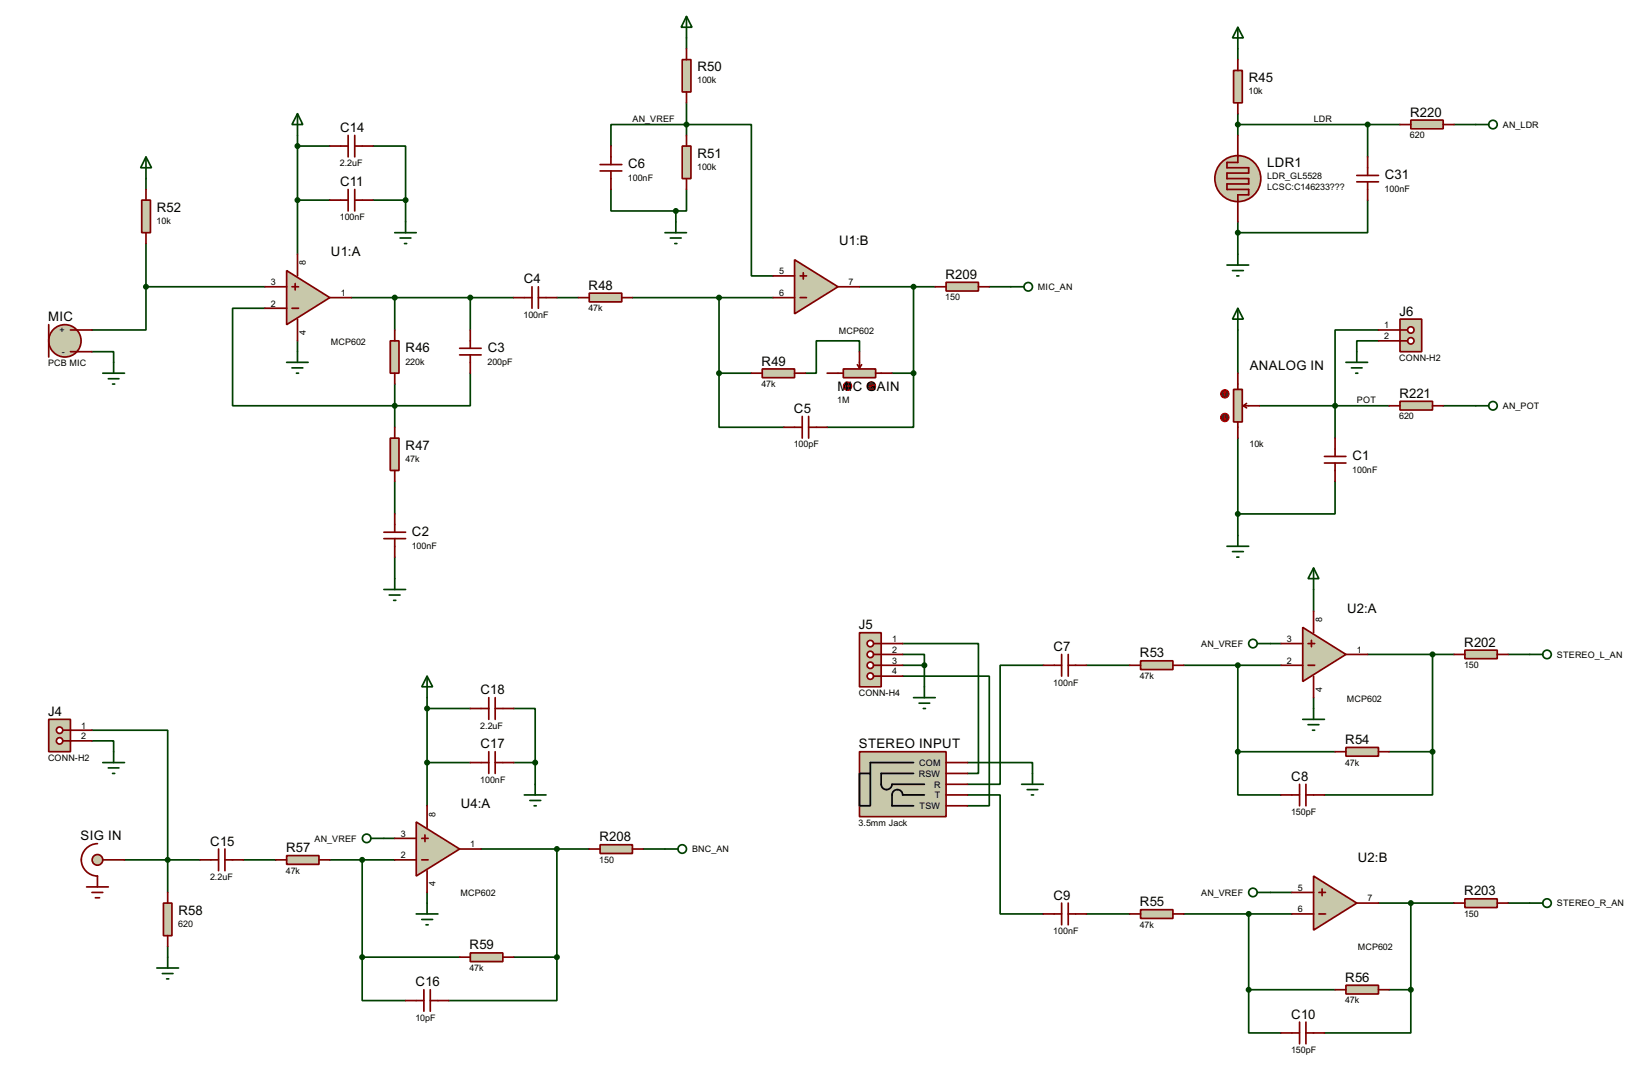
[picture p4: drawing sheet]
<svg xmlns="http://www.w3.org/2000/svg" width="383mm" height="256mm" viewBox="0 0 383 256" stroke-linecap="round" stroke-linejoin="round" font-family="sans-serif">
<g fill="none" stroke="#004000" stroke-width=".4">
<path d="M161.3 8.9v2.6M290.9 11.5v2.5M69.9 31.8v27.9M69.9 34.3h7.6M87.7 34.3h7.6v12.7M143.6 34.3v-5h33v35.5h5.1M161.3 24.2v7.6M290.9 26.7v5.1M290.9 29.3h38.1M321.4 29.3v7.6M341.7 29.3h5.1M34.3 42v2.5"/>
<path d="M34.3 57.2v10.2M69.9 47h7.6M87.7 47h7.6M95.3 47v5.1M143.6 44.5v5.1h15.2M158.8 49.6v2.5M161.3 44.5v5.1h-2.5M290.9 52.1v7.6M321.4 47v7.7h-30.5M34.3 67.4v10.1h-12.7M34.3 67.4h28M62.3 72.4h-7.6v22.9h55.8v-7.6"/>
<path d="M82.6 69.9h38.1M92.8 69.9v7.6M110.5 69.9v7.6M130.9 69.9h5M148.6 69.9h33.1M169 69.9v17.8M202 67.4h17.8M214.7 67.4v20.3M232.5 67.4h5M290.9 77.5v10.2M323.9 77.5h-10.2v25.4M21.6 82.6h5.1v2.5"/>
<path d="M69.9 80.1v2.5M92.8 90.2v10.2M169 87.7v12.7h15.2M169 87.7h7.6M202 82.6v-2.5h-10.2v7.6h-2.5M209.6 87.7h5.1M214.7 87.7v12.7h-20.3M296 95.3h30.4M323.9 80.1h-5.1v2.5M339.1 95.3h7.7M92.8 113.1v7.6M290.9 102.9v22.9"/>
<path d="M313.7 113.1v7.6h-22.8M92.8 130.9v5M308.7 138.5v5.1M212.1 151.2h17.8v30.5h-2.5M212.1 158.8h20.4v30.5h-5.1M212.1 153.7h5.1v2.6M212.1 156.3h5.1M217.2 156.3v5M245.2 156.3h-10.2v27.9h-7.6M255.3 156.3h10.2M278.2 156.3h22.8M290.9 156.3v20.3"/>
<path d="M298.5 151.2h2.5M321.4 153.7h20.3M336.6 153.7v22.9M354.4 153.7h5.1M21.6 171.5h17.8v38.1M21.6 174h5.1v2.6M100.4 163.9v25.4M100.4 166.4h10.1M100.4 179.1h10.1M120.7 166.4h5.1v12.7M120.7 179.1h5.1M125.8 179.1v5.1"/>
<path d="M227.4 179.1h15.2v2.6M290.9 176.6v10.1h10.1M290.9 176.6h22.8M308.7 163.9v2.5M326.4 176.6h10.2M336.6 176.6v10.1h-25.4M90.2 196.9h2.6M113.1 199.4h25.4M130.9 199.4v25.4M151.2 199.4h5.1M227.4 186.7h7.6v28h10.2M29.3 202h17.7"/>
<path d="M57.2 202h7.6M77.5 202h15.3M85.1 202v22.8M100.4 209.6v2.5M255.3 214.7h10.2M278.2 214.7h25.4M293.4 214.7v17.8M298.5 209.6h5.1M323.9 212.1h17.8M331.5 212.1v20.4M354.4 212.1h5.1M39.4 222.3v2.5"/>
<path d="M85.1 224.8v10.2h10.2M85.1 224.8h22.9M120.7 224.8h10.2M130.9 224.8v10.2h-25.4M293.4 232.5v10.1h7.6M293.4 232.5h20.3M326.4 232.5h5.1M331.5 232.5v10.1h-20.3"/>
</g>
<path d="M91.7 80.1h2.1v7.6h-2.1z" fill="#c8c8aa" stroke="#800000" stroke-width=".4"/>
<path d="M92.8 77.5v2.6M92.8 87.7v2.5" fill="none" stroke="#800000" stroke-width=".4"/>
<path d="M91.7 102.9h2.1v7.6h-2.1z" fill="#c8c8aa" stroke="#800000" stroke-width=".4"/>
<path d="M92.8 100.4v2.5M92.8 110.5v2.6" fill="none" stroke="#800000" stroke-width=".4"/>
<path d="M138.5 68.9h7.6v2h-7.6z" fill="#c8c8aa" stroke="#800000" stroke-width=".4"/>
<path d="M135.9 69.9h2.6M146.1 69.9h2.5" fill="none" stroke="#800000" stroke-width=".4"/>
<path d="M179.1 86.7h7.6v2h-7.6z" fill="#c8c8aa" stroke="#800000" stroke-width=".4"/>
<path d="M176.6 87.7h2.5M186.7 87.7h2.6" fill="none" stroke="#800000" stroke-width=".4"/>
<path d="M160.3 14h2.1v7.6h-2.1z" fill="#c8c8aa" stroke="#800000" stroke-width=".4"/>
<path d="M161.3 11.5v2.5M161.3 21.6v2.6" fill="none" stroke="#800000" stroke-width=".4"/>
<path d="M160.3 34.3h2.1v7.7h-2.1z" fill="#c8c8aa" stroke="#800000" stroke-width=".4"/>
<path d="M161.3 31.8v2.5M161.3 42v2.5" fill="none" stroke="#800000" stroke-width=".4"/>
<path d="M33.3 47h2.1v7.7h-2.1z" fill="#c8c8aa" stroke="#800000" stroke-width=".4"/>
<path d="M34.3 44.5v2.5M34.3 54.7v2.5" fill="none" stroke="#800000" stroke-width=".4"/>
<circle cx="15.2" cy="80.1" r="3.8" fill="#c8c8aa" stroke="#800000" stroke-width=".4"/>
<g fill="none" stroke="#800000" stroke-width=".4">
<path d="M141 38.7h5.1M143.6 34.3v4.4M141 40.2h5.1M143.6 40.2v4.3M11.5 76.3v7.6M16.6 77.5h5M110.5 77.5v4.3M120.7 69.9h4.3M125 67.4v5M126.5 67.4v5M126.5 69.9h4.4M16.6 82.6h5"/>
<path d="M108 81.8h5.1M108 83.4h5.1M110.5 83.4v4.3M188.5 97.8v5.1M190 97.8v5.1M184.2 100.4h4.3M190 100.4h4.4M90.2 125h5.1M90.2 126.5h5.1M92.8 120.7v4.3M92.8 126.5v4.4"/>
</g>
<g fill="#004000" stroke="#004000" stroke-width=".4">
<circle cx="168.9" cy="87.7" r=".5"/>
<circle cx="110.5" cy="69.9" r=".5"/>
<circle cx="92.7" cy="95.3" r=".5"/>
<circle cx="161.3" cy="29.3" r=".5"/>
<circle cx="158.8" cy="49.6" r=".5"/>
</g>
<g fill="none" stroke="#004000" stroke-width=".4">
<path d="M161.3 3.9l1.3 2.5h-2.5zM161.3 3.9v5M34.3 36.9l1.3 2.5h-2.5zM34.3 36.9v5.1M69.9 26.7l1.3 2.6h-2.6zM69.9 26.7v5.1M156.3 54.7h5M157.5 55.9h2.6M158.6 57.2h.5M158.8 52.1v2.6M237.5 67.4h3.1M24.2 87.7h5.1"/>
<path d="M25.5 89h2.5M26.5 90.2h.5M26.7 85.1v2.6M67.4 85.1h5M68.6 86.4h2.6M69.7 87.7h.5M69.9 82.6v2.5M90.2 138.5h5.1M91.5 139.8h2.5M92.8 135.9v2.6M92.5 141h.5"/>
<circle cx="241.6" cy="67.4" r="1"/>
</g>
<path d="M202 176.6h20.3v15.2h-20.3z" fill="#c8c8aa" stroke="#800000" stroke-width=".4"/>
<path d="M214.7 179.1h-10.2v2.6M202 181.7h2.5v7.6h-2.5zM214.7 181.7h-7.6v2.5a1.28 1.28 0 0 0 1.2 1.3 1.28 1.28 0 0 0 1.3-1.3h7.6M217.2 186.7h-5.1a1.25 1.25 0 0 0-1.2-1.2 1.25 1.25 0 0 0-1.3 1.2v2.6h5.1" fill="none" stroke="#000" stroke-width=".4"/>
<path d="M222.3 179.1h5.1M222.3 184.2h5.1M222.3 186.7h5.1M222.3 181.7h5.1M222.3 189.3h5.1" fill="none" stroke="#800000" stroke-width=".4"/>
<path d="M308.7 133.4l1.2 2.5h-2.5zM308.7 133.4v5.1M306.1 169h5.1M307.4 170.2h2.5M308.4 171.5h.5M308.7 166.4v2.6" fill="none" stroke="#004000" stroke-width=".4"/>
<path d="M268 155.2h7.6v2.1h-7.6z" fill="#c8c8aa" stroke="#800000" stroke-width=".4"/>
<path d="M245.2 156.3h4.3M249.5 153.7v5.1M251 156.3h4.3M251 153.7v5.1M265.5 156.3h2.5M275.6 156.3h2.6" fill="none" stroke="#800000" stroke-width=".4"/>
<path d="M316.3 175.6h7.6v2h-7.6z" fill="#c8c8aa" stroke="#800000" stroke-width=".4"/>
<path d="M313.7 176.6h2.6M323.9 176.6h2.5M301 186.7h4.4M305.4 184.2v5.1M306.9 184.2v5.1M306.9 186.7h4.3" fill="none" stroke="#800000" stroke-width=".4"/>
<path d="M268 213.7h7.6v2h-7.6z" fill="#c8c8aa" stroke="#800000" stroke-width=".4"/>
<path d="M245.2 214.7h4.3M249.5 212.1v5.1M251 214.7h4.3M251 212.1v5.1M265.5 214.7h2.5M275.6 214.7h2.6" fill="none" stroke="#800000" stroke-width=".4"/>
<path d="M316.3 231.4h7.6v2.1h-7.6z" fill="#c8c8aa" stroke="#800000" stroke-width=".4"/>
<path d="M313.7 232.5h2.6M323.9 232.5h2.5M301 242.6h4.4M305.4 240.1v5.1M306.9 240.1v5.1M306.9 242.6h4.3" fill="none" stroke="#800000" stroke-width=".4"/>
<g fill="#004000" stroke="#004000" stroke-width=".4">
<circle cx="293.4" cy="232.5" r=".5"/>
<circle cx="331.5" cy="232.5" r=".5"/>
<circle cx="336.6" cy="176.6" r=".5"/>
<circle cx="290.8" cy="176.6" r=".5"/>
</g>
<g fill="none" stroke="#004000" stroke-width=".4">
<path d="M295.5 151.2h3M359.5 153.7h3M240.1 184.2h5.1M241.4 185.5h2.5M242.4 186.7h.5M242.6 181.7v2.5M295.5 209.6h3M359.5 212.1h3"/>
<circle cx="294.4" cy="151.2" r="1"/>
<circle cx="363.5" cy="153.7" r="1"/>
<circle cx="294.4" cy="209.6" r="1"/>
<circle cx="363.5" cy="212.1" r="1"/>
</g>
<circle cx="22.9" cy="202" r="1.25" fill="#c8c8aa" stroke="#800000" stroke-width=".4"/>
<g fill="none" stroke="#800000" stroke-width=".4">
<path d="M77.5 34.3h4.3M81.8 31.8v5.1M83.4 31.8v5.1M83.4 34.3h4.3M77.5 47h4.3M81.8 44.5v5.1M83.4 44.5v5.1M83.4 47h4.3M22.9 198.2a3.8 3.8 0 0 0-3.8 3.8 3.8 3.8 0 0 0 3.8 3.8v2.5M20.4 208.3h5.1M21.6 209.6h2.6M22.4 210.9h1"/>
<path d="M24.2 202h5.1"/>
</g>
<path d="M92.8 54.7h5M94 55.9h2.6M95.1 57.2h.5M95.3 52.1v2.6" fill="none" stroke="#004000" stroke-width=".4"/>
<g fill="#004000" stroke="#004000" stroke-width=".4">
<circle cx="69.9" cy="34.3" r=".5"/>
<circle cx="95.3" cy="47" r=".5"/>
</g>
<path d="M67.4 201h7.6v2h-7.6z" fill="#c8c8aa" stroke="#800000" stroke-width=".4"/>
<path d="M64.8 202h2.6M75 202h2.5" fill="none" stroke="#800000" stroke-width=".4"/>
<path d="M38.4 212.1h2v7.7h-2z" fill="#c8c8aa" stroke="#800000" stroke-width=".4"/>
<path d="M39.4 209.6v2.5M39.4 219.8v2.5" fill="none" stroke="#800000" stroke-width=".4"/>
<path d="M36.9 227.4h5.1M38.2 228.7h2.5M39.2 229.9h.5M39.4 224.8v2.6" fill="none" stroke="#004000" stroke-width=".4"/>
<path d="M110.5 223.8h7.7v2.1h-7.7z" fill="#c8c8aa" stroke="#800000" stroke-width=".4"/>
<g fill="none" stroke="#800000" stroke-width=".4">
<path d="M110.5 179.1h4.4M110.5 166.4h4.4M114.9 163.9v5.1M114.9 176.6v5.1M116.4 163.9v5.1M116.4 176.6v5.1M116.4 179.1h4.3M116.4 166.4h4.3M95.3 235h4.3M99.6 232.5v5M101.1 232.5v5M101.1 235h4.4"/>
<path d="M108 224.8h2.5M118.2 224.8h2.5"/>
</g>
<g fill="#004000" stroke="#004000" stroke-width=".4">
<circle cx="130.8" cy="224.8" r=".5"/>
<circle cx="85.1" cy="224.8" r=".5"/>
<circle cx="100.3" cy="166.4" r=".5"/>
<circle cx="125.7" cy="179.1" r=".5"/>
</g>
<g fill="none" stroke="#004000" stroke-width=".4">
<path d="M100.4 158.8l1.3 2.5h-2.6zM100.4 158.8v5.1M87.2 196.9h3M123.2 186.7h5.1M124.5 188h2.6M125.5 189.3h.5M125.8 184.2v2.5M156.3 199.4h3M97.8 214.7h5.1M99.1 216h2.6M100.1 217.2h.5M100.4 212.1v2.6"/>
<circle cx="86.1" cy="196.9" r="1"/>
<circle cx="160.3" cy="199.4" r="1"/>
</g>
<path d="M198.2 86.7h7.6v2h-7.6z" fill="#c8c8aa" stroke="#800000" stroke-width=".4"/>
<path d="M194.4 87.7h3.8M201.5 85.7l.5 .7M202 82.6v3.8M202.5 85.7l-.5 .7M205.8 87.7h3.8" fill="none" stroke="#800000" stroke-width=".4"/>
<circle cx="199.1" cy="90.7" r="1" fill="#400000" stroke="#f00" stroke-width=".23"/>
<path d="M198.7 90.7l.2 .3M198.7 90.7h1M198.9 90.5l-.2 .2" fill="none" stroke="#f00" stroke-width=".23"/>
<circle cx="204.7" cy="90.7" r="1" fill="#400000" stroke="#f00" stroke-width=".23"/>
<path d="M204.3 90.7h1M205 90.5l.3 .2M205.3 90.7l-.3 .3" fill="none" stroke="#f00" stroke-width=".23"/>
<path d="M289.9 91.5h2v7.6h-2z" fill="#c8c8aa" stroke="#800000" stroke-width=".4"/>
<path d="M290.9 87.7v3.8M290.9 99.1v3.8M292.2 95.3l.7 .5M292.2 95.3h3.8M292.9 94.8l-.7 .5" fill="none" stroke="#800000" stroke-width=".4"/>
<circle cx="287.8" cy="92.5" r="1" fill="#400000" stroke="#f00" stroke-width=".23"/>
<path d="M287.8 92l-.2 .3M287.8 92l.3 .3M287.8 92v1" fill="none" stroke="#f00" stroke-width=".23"/>
<circle cx="287.8" cy="98.1" r="1" fill="#400000" stroke="#f00" stroke-width=".23"/>
<path d="M287.6 98.4l.2 .2M287.8 97.6v1M288.1 98.4l-.3 .2" fill="none" stroke="#f00" stroke-width=".23"/>
<g fill="none" stroke="#004000" stroke-width=".4">
<path d="M290.9 72.4l1.3 2.6h-2.6zM290.9 72.4v5.1M346.8 95.3h3M288.3 128.3h5.1M289.6 129.6h2.6M290.6 130.9h.5M290.9 125.8v2.5"/>
<circle cx="350.8" cy="95.3" r="1"/>
</g>
<path d="M311.2 108.8h5.1M311.2 107.2h5.1M313.7 102.9v4.3M313.7 108.8v4.3" fill="none" stroke="#800000" stroke-width=".4"/>
<path d="M67.4 63.6l10.1 6.3-10.1 6.4z" fill="#c8c8aa" stroke="#800000" stroke-width=".4"/>
<path d="M69.9 59.7v5.1M62.3 72.4h5.1M62.3 67.4h5.1M68.6 72.4h1.6M68.6 67.4h1.6M69.4 66.6v1.5M69.9 75v5.1M77.5 69.9h5.1" fill="none" stroke="#800000" stroke-width=".4"/>
<g fill="#004000" stroke="#004000" stroke-width=".4">
<circle cx="92.7" cy="69.9" r=".5"/>
<circle cx="69.9" cy="47" r=".5"/>
<circle cx="34.3" cy="67.4" r=".5"/>
</g>
<path d="M186.7 61l10.2 6.4-10.2 6.3z" fill="#c8c8aa" stroke="#800000" stroke-width=".4"/>
<path d="M181.7 69.9h5M181.7 64.8h5M188 69.9h1.5M188 64.8h1.5M188.8 64.1v1.5M196.9 67.4h5.1" fill="none" stroke="#800000" stroke-width=".4"/>
<circle cx="168.9" cy="69.9" r=".5" fill="#004000" stroke="#004000" stroke-width=".4"/>
<path d="M306.1 147.4l10.2 6.3-10.2 6.4z" fill="#c8c8aa" stroke="#800000" stroke-width=".4"/>
<path d="M301 156.3h5.1M301 151.2h5.1M307.4 156.3h1.5M307.4 151.2h1.5M308.2 150.4v1.5M308.7 143.6v5M308.7 158.8v5.1M316.3 153.7h5.1" fill="none" stroke="#800000" stroke-width=".4"/>
<path d="M308.7 205.8l10.1 6.3-10.1 6.4z" fill="#c8c8aa" stroke="#800000" stroke-width=".4"/>
<path d="M321.4 36.9v4.3M318.8 42.7h5.1M318.8 41.2h5.1M321.4 42.7v4.3M303.6 214.7h5.1M303.6 209.6h5.1M309.9 214.7h1.6M309.9 209.6h1.6M310.7 208.8v1.6M318.8 212.1h5.1" fill="none" stroke="#800000" stroke-width=".4"/>
<g fill="#004000" stroke="#004000" stroke-width=".4">
<circle cx="293.4" cy="214.7" r=".5"/>
<circle cx="290.8" cy="156.3" r=".5"/>
</g>
<g fill="none" stroke="#004000" stroke-width=".4">
<path d="M290.9 6.4l1.3 2.5h-2.6zM290.9 6.4v5.1M346.8 29.3h3M290.9 59.7v2.6M288.3 62.3h5.1M289.6 63.6h2.6M290.6 64.8h.5"/>
<circle cx="350.8" cy="29.3" r="1"/>
</g>
<path d="M289.9 16.6h2v7.6h-2z" fill="#c8c8aa" stroke="#800000" stroke-width=".4"/>
<path d="M290.9 14v2.6M290.9 24.2v2.5" fill="none" stroke="#800000" stroke-width=".4"/>
<circle cx="290.8" cy="42" r="5.4" fill="#c8c8aa" stroke="#800000" stroke-width=".4"/>
<path d="M290.9 31.8v6.4h-2.6v1.2h5.1v1.3h-5.1v1.3h5.1v1.2h-5.1v1.3h5.1v1.3h-2.5v6.3" fill="none" stroke="#800000" stroke-width=".4"/>
<g fill="#004000" stroke="#004000" stroke-width=".4">
<circle cx="290.8" cy="54.7" r=".5"/>
<circle cx="290.8" cy="29.3" r=".5"/>
</g>
<path d="M97.8 193.1l10.2 6.3-10.2 6.4z" fill="#c8c8aa" stroke="#800000" stroke-width=".4"/>
<path d="M92.8 196.9h5M99.1 196.9h1.5M99.9 196.1v1.6M100.4 189.3v5.1M108 199.4h5.1M92.8 202h5M99.1 202h1.5M100.4 204.5v5.1" fill="none" stroke="#800000" stroke-width=".4"/>
<g fill="#004000" stroke="#004000" stroke-width=".4">
<circle cx="100.3" cy="179.1" r=".5"/>
<circle cx="85.1" cy="202" r=".5"/>
</g>
<path d="M344.2 152.7h7.6v2h-7.6z" fill="#c8c8aa" stroke="#800000" stroke-width=".4"/>
<path d="M341.7 153.7h2.5M351.8 153.7h2.6" fill="none" stroke="#800000" stroke-width=".4"/>
<circle cx="336.6" cy="153.7" r=".5" fill="#004000" stroke="#004000" stroke-width=".4"/>
<path d="M344.2 211.1h7.6v2.1h-7.6z" fill="#c8c8aa" stroke="#800000" stroke-width=".4"/>
<path d="M341.7 212.1h2.5M351.8 212.1h2.6" fill="none" stroke="#800000" stroke-width=".4"/>
<circle cx="331.5" cy="212.1" r=".5" fill="#004000" stroke="#004000" stroke-width=".4"/>
<path d="M141 198.4h7.6v2.1h-7.6z" fill="#c8c8aa" stroke="#800000" stroke-width=".4"/>
<path d="M138.5 199.4h2.5M148.6 199.4h2.6" fill="none" stroke="#800000" stroke-width=".4"/>
<circle cx="130.8" cy="199.4" r=".5" fill="#004000" stroke="#004000" stroke-width=".4"/>
<path d="M222.3 66.3h7.6v2.1h-7.6z" fill="#c8c8aa" stroke="#800000" stroke-width=".4"/>
<path d="M219.8 67.4h2.5M229.9 67.4h2.6" fill="none" stroke="#800000" stroke-width=".4"/>
<circle cx="214.6" cy="67.4" r=".5" fill="#004000" stroke="#004000" stroke-width=".4"/>
<path d="M331.5 28.2h7.6v2.1h-7.6z" fill="#c8c8aa" stroke="#800000" stroke-width=".4"/>
<path d="M329 29.3h2.5M339.1 29.3h2.6" fill="none" stroke="#800000" stroke-width=".4"/>
<path d="M329 94.3h7.6v2h-7.6z" fill="#c8c8aa" stroke="#800000" stroke-width=".4"/>
<path d="M326.4 95.3h2.6M336.6 95.3h2.5M51.4 199.4v5.1M52.9 199.4v5.1M47 202h4.4M52.9 202h4.3" fill="none" stroke="#800000" stroke-width=".4"/>
<g fill="#004000" stroke="#004000" stroke-width=".4">
<circle cx="321.3" cy="29.3" r=".5"/>
<circle cx="313.7" cy="95.3" r=".5"/>
<circle cx="39.4" cy="202" r=".5"/>
<circle cx="214.6" cy="87.7" r=".5"/>
<circle cx="290.8" cy="120.7" r=".5"/>
</g>
<path d="M11.5 169h5.1v7.6h-5.1z" fill="#c8c8aa" stroke="#800000" stroke-width=".4"/>
<path d="M14.8 171.5h1.8" fill="none" stroke="#800000" stroke-width=".4"/>
<circle cx="14" cy="174" r=".75" fill="#feffff" stroke="#800000" stroke-width=".4"/>
<path d="M14.8 174h1.8" fill="none" stroke="#800000" stroke-width=".4"/>
<circle cx="14" cy="171.5" r=".75" fill="#feffff" stroke="#800000" stroke-width=".4"/>
<path d="M16.6 171.5h5M16.6 174h5" fill="none" stroke="#800000" stroke-width=".4"/>
<path d="M24.2 179.1h5.1M26.7 176.6v2.5M25.5 180.4h2.5M26.5 181.7h.5" fill="none" stroke="#004000" stroke-width=".4"/>
<path d="M202 148.6h5.1v12.7h-5.1z" fill="#c8c8aa" stroke="#800000" stroke-width=".4"/>
<path d="M205.3 151.2h1.8" fill="none" stroke="#800000" stroke-width=".4"/>
<circle cx="204.5" cy="153.7" r=".75" fill="#feffff" stroke="#800000" stroke-width=".4"/>
<path d="M205.3 153.7h1.8" fill="none" stroke="#800000" stroke-width=".4"/>
<circle cx="204.5" cy="156.3" r=".75" fill="#feffff" stroke="#800000" stroke-width=".4"/>
<path d="M205.3 156.3h1.8" fill="none" stroke="#800000" stroke-width=".4"/>
<circle cx="204.5" cy="158.8" r=".75" fill="#feffff" stroke="#800000" stroke-width=".4"/>
<path d="M205.3 158.8h1.8" fill="none" stroke="#800000" stroke-width=".4"/>
<circle cx="204.5" cy="151.2" r=".75" fill="#feffff" stroke="#800000" stroke-width=".4"/>
<path d="M207.1 151.2h5M207.1 153.7h5M207.1 156.3h5M207.1 158.8h5" fill="none" stroke="#800000" stroke-width=".4"/>
<path d="M329 75h5.1v7.6h-5.1z" fill="#c8c8aa" stroke="#800000" stroke-width=".4"/>
<path d="M329 77.5h1.8" fill="none" stroke="#800000" stroke-width=".4"/>
<circle cx="331.5" cy="80.1" r=".75" fill="#feffff" stroke="#800000" stroke-width=".4"/>
<path d="M329 80.1h1.8" fill="none" stroke="#800000" stroke-width=".4"/>
<circle cx="331.5" cy="77.5" r=".75" fill="#feffff" stroke="#800000" stroke-width=".4"/>
<path d="M323.9 77.5h5.1M323.9 80.1h5.1" fill="none" stroke="#800000" stroke-width=".4"/>
<path d="M316.3 85.1h5.1M317.6 86.4h2.5M318.6 87.7h.5M318.8 82.6v2.5M214.7 163.9h5.1M216 165.2h2.5M217 166.4h.5M217.2 161.3v2.6" fill="none" stroke="#004000" stroke-width=".4"/>
<circle cx="217.2" cy="156.3" r=".5" fill="#004000" stroke="#004000" stroke-width=".4"/>
<g font-size="3.5">
<text x="163.9" y="16.7">R50</text>
<text x="293.4" y="19.3">R45</text>
<text x="331.4" y="27.4">R220</text>
<text x="79.9" y="31">C14</text>
<text x="147.6" y="39.5">C6</text>
<text x="163.9" y="37">R51</text>
<text x="297.8" y="39.2">LDR1</text>
<text x="79.9" y="43.7">C11</text>
<text x="325.4" y="42.1">C31</text>
<text x="36.9" y="49.7">R52</text>
<text x="197.2" y="57.7">U1:B</text>
<text x="77.8" y="60.2">U1:A</text>
<text x="222.2" y="65.5">R209</text>
<text x="123.1" y="66.6">C4</text>
<text x="138.3" y="68.1">R48</text>
<text x="11.3" y="75.5">MIC</text>
<text x="328.8" y="74.1">J6</text>
<text x="95.3" y="82.8">R46</text>
<text x="114.6" y="82.8">C3</text>
<text x="179" y="85.9">R49</text>
<text x="293.7" y="86.9">ANALOG IN</text>
<text x="196.8" y="91.8">MIC GAIN</text>
<text x="328.8" y="93.5">R221</text>
<text x="186.6" y="97">C5</text>
<text x="95.3" y="105.6">R47</text>
<text x="317.8" y="108.2">C1</text>
<text x="96.8" y="125.9">C2</text>
<text x="201.8" y="147.8">J5</text>
<text x="316.5" y="144">U2:A</text>
<text x="247.6" y="152.9">C7</text>
<text x="267.9" y="154.4">R53</text>
<text x="344.1" y="151.9">R202</text>
<text x="112.9" y="163.1">C18</text>
<text x="11.3" y="168.2">J4</text>
<text x="112.9" y="175.8">C17</text>
<text x="201.8" y="175.8">STEREO INPUT</text>
<text x="316.1" y="174.8">R54</text>
<text x="303.4" y="183.4">C8</text>
<text x="108.3" y="189.8">U4:A</text>
<text x="19" y="197.4">SIG IN</text>
<text x="140.9" y="197.6">R208</text>
<text x="49.4" y="198.6">C15</text>
<text x="67.2" y="200.2">R57</text>
<text x="319.1" y="202.5">U2:B</text>
<text x="42" y="214.8">R58</text>
<text x="247.6" y="211.3">C9</text>
<text x="267.9" y="212.9">R55</text>
<text x="344.1" y="210.3">R203</text>
<text x="110.4" y="223">R59</text>
<text x="97.7" y="231.7">C16</text>
<text x="316.1" y="230.6">R56</text>
<text x="303.4" y="239.3">C10</text>
</g>
<g font-size="2.4">
<text x="163.8" y="19.6">100k</text>
<text x="293.4" y="22.2">10k</text>
<text x="148.6" y="28.6">AN_VREF</text>
<text x="308.7" y="28.6">LDR</text>
<text x="331.3" y="32.5">620</text>
<text x="353.1" y="30">AN_LDR</text>
<text x="79.9" y="39.1">2.2uF</text>
<text x="163.8" y="39.9">100k</text>
<text x="147.6" y="42.4">100nF</text>
<text x="297.7" y="42.2">LDR_GL5528</text>
<text x="297.7" y="44.7">LCSC:C146233???</text>
<text x="325.4" y="45">100nF</text>
<text x="36.8" y="52.6">10k</text>
<text x="79.9" y="51.8">100nF</text>
<text x="71.9" y="62.2" transform="rotate(-90 71.9 62.2)">8</text>
<text x="183.1" y="64.4">5</text>
<text x="63.7" y="67">3</text>
<text x="63.7" y="72">2</text>
<text x="80.1" y="69.5">1</text>
<text x="183.1" y="69.5">6</text>
<text x="199.4" y="67">7</text>
<text x="222.1" y="70.6">150</text>
<text x="243.9" y="68.1">MIC_AN</text>
<text x="123" y="74.6">100nF</text>
<text x="138.3" y="73.1">47k</text>
<text x="325.3" y="77.1">1</text>
<text x="14" y="78.3">+</text>
<text x="14.6" y="83.4">-</text>
<text x="71.9" y="78.7" transform="rotate(-90 71.9 78.7)">4</text>
<text x="77.7" y="81">MCP602</text>
<text x="197.1" y="78.5">MCP602</text>
<text x="325.3" y="79.7">2</text>
<text x="11.3" y="86.1">PCB MIC</text>
<text x="95.2" y="85.7">220k</text>
<text x="114.6" y="85.7">200pF</text>
<text x="328.8" y="84.8">CONN-H2</text>
<text x="178.9" y="90.9">47k</text>
<text x="196.7" y="94.7">1M</text>
<text x="318.8" y="94.7">POT</text>
<text x="328.8" y="98.5">620</text>
<text x="353.1" y="96.1">AN_POT</text>
<text x="186.5" y="105.1">100pF</text>
<text x="293.6" y="105.1">10k</text>
<text x="95.2" y="108.5">47k</text>
<text x="317.8" y="111.1">100nF</text>
<text x="96.8" y="128.9">100nF</text>
<text x="310.7" y="146.1" transform="rotate(-90 310.7 146.1)">8</text>
<text x="209.6" y="150.8">1</text>
<text x="209.6" y="153.3">2</text>
<text x="209.6" y="155.9">3</text>
<text x="282.2" y="152">AN_VREF</text>
<text x="302.4" y="150.8">3</text>
<text x="302.4" y="155.9">2</text>
<text x="318.8" y="153.3">1</text>
<text x="365.8" y="154.5">STEREO_L_AN</text>
<text x="209.6" y="158.4">4</text>
<text x="247.5" y="161">100nF</text>
<text x="267.8" y="159.5">47k</text>
<text x="344" y="156.9">150</text>
<text x="201.8" y="163.5">CONN-H4</text>
<text x="310.7" y="162.5" transform="rotate(-90 310.7 162.5)">4</text>
<text x="316.5" y="164.8">MCP602</text>
<text x="19.1" y="171.1">1</text>
<text x="19.1" y="173.6">2</text>
<text x="112.9" y="171.2">2.2uF</text>
<text x="11.3" y="178.8">CONN-H2</text>
<text x="216" y="179.9">COM</text>
<text x="316.1" y="179.8">47k</text>
<text x="112.9" y="183.9">100nF</text>
<text x="215.9" y="182.5">RSW</text>
<text x="219.5" y="185">R</text>
<text x="102.3" y="191.8" transform="rotate(-90 102.3 191.8)">8</text>
<text x="216.1" y="190.1">TSW</text>
<text x="219.7" y="187.5">T</text>
<text x="303.4" y="191.5">150pF</text>
<text x="73.9" y="197.7">AN_VREF</text>
<text x="94.2" y="196.5">3</text>
<text x="201.8" y="194">3.5mm Jack</text>
<text x="94.2" y="201.6">2</text>
<text x="110.5" y="199">1</text>
<text x="140.8" y="202.7">150</text>
<text x="162.6" y="200.2">BNC_AN</text>
<text x="49.4" y="206.7">2.2uF</text>
<text x="67.2" y="205.2">47k</text>
<text x="102.4" y="208.2" transform="rotate(-90 102.4 208.2)">4</text>
<text x="305" y="209.2">5</text>
<text x="108.2" y="210.5">MCP602</text>
<text x="282.2" y="210.4">AN_VREF</text>
<text x="305" y="214.3">6</text>
<text x="321.4" y="211.7">7</text>
<text x="344" y="215.4">150</text>
<text x="365.8" y="212.9">STEREO_R_AN</text>
<text x="41.9" y="217.8">620</text>
<text x="247.5" y="219.4">100nF</text>
<text x="267.8" y="217.9">47k</text>
<text x="319" y="223.2">MCP602</text>
<text x="110.3" y="228.1">47k</text>
<text x="97.6" y="239.7">10pF</text>
<text x="316.1" y="235.7">47k</text>
<text x="303.4" y="247.4">150pF</text>
</g>
</svg>
